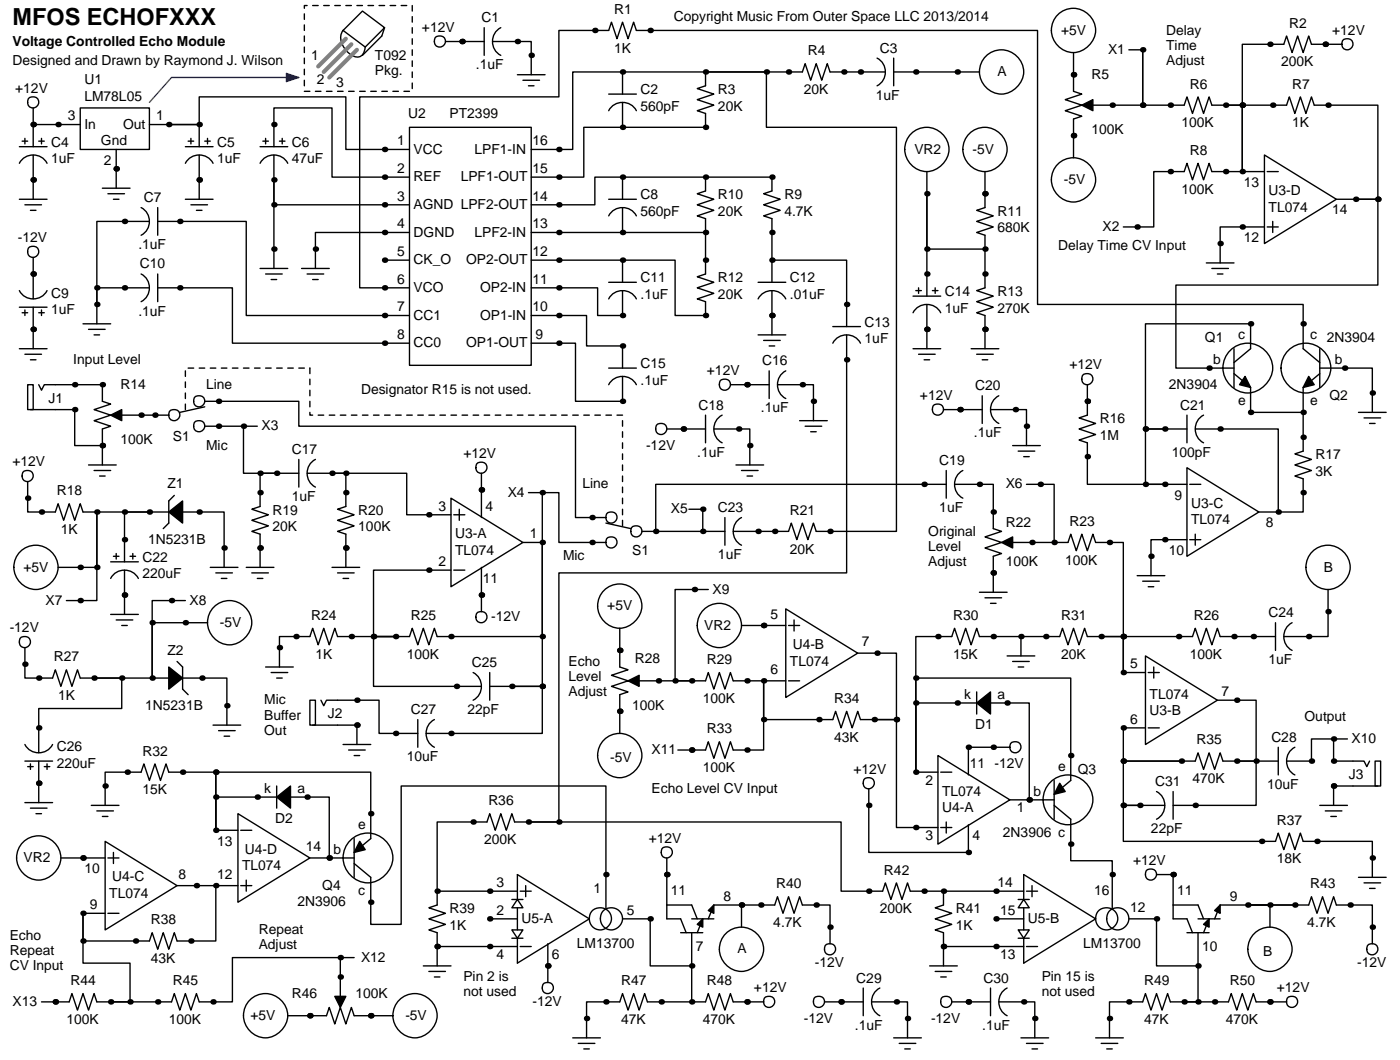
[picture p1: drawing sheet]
<svg xmlns="http://www.w3.org/2000/svg" width="257mm" height="195mm" viewBox="0 0 257 195" stroke-linecap="round" stroke-linejoin="round" font-family="sans-serif">
<g fill="none" stroke="#000" stroke-width=".25">
<path d="M6.1 19.8v7.1M14.7 19.8h12.7v7.6h-12.7zM63 5.6a3.2 3.2 0 0 0 1.1 4.2 1.64 1.64 0 0 0 2.7-.2l.3-1M66.5 2l4.1 3.1-3.5 3.5-4.1-3zM70.6 5.1l-.5 1.5-3.6 3.6M81.8 7.6h7.1M88.9 5.1v5.1M90.4 7.6h7.1v6.1M91.9 5.1a2.88 2.88 0 0 0 0 5.1M95 13.7h5.1M96 14.7h3.1M97 15.7h1"/>
<path d="M111.8 17.3h5M114.3 13.2h-9.1v14.2h-7.7M114.3 13.2h33l.5-1.5 1 3 1.1-3 1 3 1-3 .5 1.5h10.2M114.3 13.2v4.1M114.3 18.8v4.6M161 10.7a2.88 2.88 0 0 1 0 5M164.1 13.2h15.7M164.1 10.7v5M197.1 9.7v7.1l1.5 .5-3 1 3 1-3 1 3 1-1.5 .5v7.2M207.3 9.1h2.5M209.8 9.1v10.2h7.6l.5-1.5 1 3 1.1-3 1 3 1-3 .5 1.5h2.5M209.8 9.1v10.2h-9.1"/>
<path d="M225 19.3h3.1v12.2v-12.2h8.1l.5-1.5 1 3 1.1-3 1 3 1-3 .5 1.5h11.7v17.3h-4.1M246.4 8.1h-5.6l-.5-1.5-1 3.1-1-3.1-1.1 3.1-1-3.1-.5 1.5h-7.6v11.2h-3.1M3.6 30a2.88 2.88 0 0 1 5 0M3.6 36.6h5M3.6 26.9h5M4.1 25.9h1M4.6 37.6h3M4.6 25.4v1M5.6 38.6h1M6.1 28.4v8.2M6.1 22.9h8.6M7.1 25.9h1"/>
<path d="M7.6 25.4v1M18.8 34.5h5.1M19.8 35.6h3.1M20.8 36.6h1M21.3 27.4v7.1M25.9 38.1a2.88 2.88 0 0 1 0 5.1M27.4 22.9h9.2v4M29 38.1v5.1M31 22.9h5.6v-5.1h26.9v9.6h11.7M34 30a2.88 2.88 0 0 1 5.1 0M34 36.6h5.1M34 26.9h5.1"/>
<path d="M34.5 25.9h1.1M35.1 37.6h3M35.1 25.4v1M36.1 38.6h1M36.6 28.4v8.2M37.6 25.9h1M38.1 25.4v1M47.8 30a2.88 2.88 0 0 1 5 0M47.8 26.9h5M48.3 25.9h1M48.8 25.4v1M50.3 33v4.6h24.9"/>
<path d="M50.3 26.9v-7.1h10.7v12.7h14.2M50.3 28.4v20.9M51.3 25.9h1M51.8 25.4v1M75.2 23.4h22.3v43.7h-22.3zM111.8 20.3a2.88 2.88 0 0 1 5 0M111.8 39.6a2.88 2.88 0 0 1 5 0M111.8 36.6h5M114.3 23.4h-7.1v9.1h-9.7M114.3 32.5h-5.1v5.1h-11.7M114.3 23.4h15.2v-2.6l-1.5-.5 3.1-1-3.1-1 3.1-1-3.1-1 1.5-.6v-2.5h11.2v10.2h23.9v74.1h-14.7l-.5-1.5-1.1 3.1-1-3.1-1 3.1-1-3.1-.5 1.5h-10.2M114.3 32.5h27.4v2.6l-1.5 .5 3.1 1-3.1 1 3.1 1-3.1 1 1.5 .5v11.7"/>
<path d="M114.3 32.5v4.1M114.3 38.1v4.6M129.5 32.5v2.6l-1.5 .5 3.1 1-3.1 1 3.1 1-3.1 1 1.5 .5v10.2l-1.5 .5 3.1 1-3.1 1 3.1 1-3.1 1.1 1.5 .5v2.5h-5.5v-10.1h-9.7M170.2 35.6v10.1h10.6M170.2 31.5v22.9M180.8 31.5v6.6l-1.5 .5 3.1 1-3.1 1 3.1 1.1-3.1 1 1.5 .5v9.6l-1.5 .5 3.1 1.1-3.1 1 3.1 1-3.1 1 1.5 .5v6.1M232.2 28.4l13.2 8.2-13.2 8.1zM232.2 31.5h-9.7l-.5-1.5-1 3-1-3-1.1 3-1-3-.5 1.5h-5.6v10.2h-5.6M232.7 31.5h2M245.4 36.6h3.5M248.9 36.6h4.1v15.7h-37.1v15.3h10.7M3.6 53.3a2.88 2.88 0 0 0 5 0"/>
<path d="M3.6 56.4h5M4.1 57.4h1M4.6 56.9v1M6.1 47.2v7.7M6.1 56.4v7.6M7.1 57.4h1M7.6 56.9v1M15.2 59.4h5.1M17.8 55.9v3.5M25.9 50.3a2.88 2.88 0 0 1 0 5.1M27.4 52.8h-9.6v3.1M27.4 40.6h-9.6v15.3"/>
<path d="M29 40.6h16.2v17.3h30M29 52.8h13.7v10.2h32.5M29 50.3v5.1M47.8 49.3h5M48.8 50.3h3M49.8 51.3h1M55.4 49.3h5.1M56.4 50.3h3M57.4 51.3h1M70.6 47.8h4.6M75.2 42.7h-17.3v6.6M75.2 52.8h-9.2v-35h36.6v-12.2h9.2l.5-1.5 1 3 1-3 1 3 1-3 .5 1.5h73.7v50.3h48.8v8.1l3 2.5"/>
<path d="M97.5 52.8h12.2v5.1h4.6v-4.6M97.5 57.9h10.2v5.6h6.6v4.1M97.5 47.8h16.8M97.5 42.7h32M111.8 54.9a2.88 2.88 0 0 1 5 0M111.8 51.8h5M114.3 47.8v4M139.2 54.9a2.88 2.88 0 0 1 5.1 0M139.2 51.8h5.1M141.7 47.8h13.7v12.1M141.7 53.3v8.2M152.9 59.9h5.1"/>
<path d="M167.6 57.4a2.88 2.88 0 0 1 5.1 0M167.6 54.4h5.1M168.1 53.3h1.1M168.7 52.8v1M170.2 55.9v8.1M171.2 53.3h1M171.7 52.8v1M221.5 48.3h5.1M222.5 49.3h3.1M223.5 50.3h1M232.2 41.7h-8.2v6.6M232.7 41.7h2"/>
<path d="M233.7 40.6v2.1M3.6 64h5M4.6 65h3M5.1 70.6h1v4.6h-1zM5.6 75.2h8.1v6.6h5.1M5.6 66h1M7.1 70.6l.5 1 .5-1h10.7v3.1l1.5 .5-3 1 3 1-3 1 3 1-1.5 .5v6.6M16.3 60.5h3M17.3 61.5h1M22.4 76.2h8.6M37.6 73.7h17.3v4.5h50.8v16.8h5.6M37.6 78.2h9.6"/>
<path d="M37.6 74.7l-4.6 1M44.7 78.2v8.7h6.1M97.5 63h8.2v10.7h8.6v-4.6M111.8 70.6a2.88 2.88 0 0 1 5 0M111.8 67.6h5M122.4 78.7h7.1M129.5 76.2v5.1M131.1 78.7h6.6v6.6M132.6 76.2a2.88 2.88 0 0 0 0 5.1M134.1 70.6h7.1M139.2 61.5h5.1M140.2 62.5h3.1"/>
<path d="M141.2 63.5h1M141.2 68.1v5.1M142.7 70.6h6.7v6.6M144.3 68.1a2.88 2.88 0 0 0 0 5.1M146.8 77.2h5.1M147.8 78.2h3.1M148.8 79.2h1.1M152.9 63a2.88 2.88 0 0 1 5.1 0M155.4 61.5v43.7h-52.8v45.7h-5.6M167.6 64h5.1M168.7 65h3M169.7 66h1"/>
<path d="M173.2 75.2h7.1M178.3 64h5.1M179.3 65h3.1M180.3 66h1.1M180.3 72.6v5.1M181.9 75.2h6.6v6.6M183.4 72.6a2.88 2.88 0 0 0 0 5.1M199.6 70.6v5.6l-1.5 .5 3.1 1-3.1 1 3.1 1.1-3.1 1 1.5 .5v7.6h14.3M213.9 78.7h-3.6v10.2h3.6M213.9 78.7h4M217.9 76.2v5.1M219.5 78.7h15.2v15.3"/>
<path d="M221 76.2a2.88 2.88 0 0 0 0 5.1M225.6 64.6a4.6 4.6 0 0 1 7.4 .7 4.6 4.6 0 0 1-3.1 6.8 4.6 4.6 0 0 1-4.7-2.3 4.6 4.6 0 0 1 .4-5.2zM226.6 66.5l3-2.5v-4.6h-19.3v19.3h3.6M226.6 68.6l3 2.5v4.6h9.7M226.6 64v7.1M236.3 64.6a4.6 4.6 0 0 1 7.4 .7 4.6 4.6 0 0 1-3.2 6.8 4.6 4.6 0 0 1-4.7-2.3 4.6 4.6 0 0 1 .5-5.2zM242.3 68.6l-3 2.5v11.7l-1.6 .5 3.1 1-3.1 1 3.1 1.1-3.1 1 1.6 .5v6.1h-4.6M242.3 67.6h9.7v8.1M242.3 64v7.1M249.4 75.7h5.1M250.4 76.7h3.1M251.5 77.7h1"/>
<path d="M5.1 88.4v5.6h5.1l.5-1.5 1 3 1-3 1 3 1-3 .5 1.5h15.8M16.3 85.3h5M17.3 86.4h3M18.3 87.4h1M27.4 94h-4.5v9.1M32 90.9l-1 1v4.1l-1 1M33.5 94h7.6v10.1M50.8 86.9h-3v6.1l-1.6 .5 3.1 1-3.1 1 3.1 1-3.1 1 1.6 .5v6.1M50.8 86.9h4.1M54.9 84.3v5.1M56.4 86.9h4.6M57.9 84.3a2.88 2.88 0 0 0 0 5.1"/>
<path d="M61 86.9h2.5v6.1l-1.5 .5 3 1-3 1 3 1-3 1 1.5 .5v6.1M61 86.9h13.7v7.6h8.1M82.8 91.4l13.2 8.2-13.2 8.1zM83.3 94.5h2M84.3 93.5v2M88.4 86.9v8.1M96 99.6h3.6M97 90.4h2.6M99.6 99.6v26.4h-5.6M99.6 90.4h3v9.2h8.7M99.6 99.6v17.2h-19.3l-.5-1.5-1.1 3.1-1-3.1-1 3.1-1-3.1-.5 1.5h-13.2l-.5-1.5-1 3.1-1.1-3.1-1 3.1-1-3.1-.5 1.5h-5.6v5.6M99.6 90.4v9.2"/>
<path d="M111.3 96l4.5 1M117.9 97.5h15.2M126.5 93.5h2.5v4M133.1 95v5.1M135.1 85.3h5.1M136.1 95a2.88 2.88 0 0 0 0 5.1M136.1 86.4h3.1M137.2 87.4h1M173.7 88.9h-53.3v8.6M173.7 86.4v5M175.3 88.9h7.1v8.1l1.5 .5-3.1 1.1 3.1 1-3.1 1 3.1 1-1.5 .5v6.6M176.8 86.4a2.88 2.88 0 0 0 0 5"/>
<path d="M185.9 99.6h10.2l.5-1.6 1 3.1 1-3.1 1 3.1 1.1-3.1 .5 1.6h5v17.2h-4M185.9 81.8h5.1M186.9 82.8h3.1M188 83.8h1M188.5 88.9h5v10.7M213.9 88.9h4M217.9 85.9l13.2 8.1-13.2 8.1zM217.9 99.1h-6.6v6.6M218.4 88.9h2.1M218.4 99.1h2.1M219.5 98v2.1M231.1 94h3.6"/>
<path d="M4.6 118.9v5.6h5.1l.5-1.6 1 3.1 1-3.1 1 3.1 1-3.1 .5 1.6h16.3M10.7 104.1h7.1v-10.1v16.2h-5.6M20.3 106.2a2.88 2.88 0 0 1 5.1 0M20.3 112.8h5.1M20.3 103.1h5.1M20.8 102.1h1M21.3 101.6v1M21.3 113.8h3.1M22.4 114.8h1M22.9 104.6v8.2M23.9 102.1h1M24.4 101.6v1"/>
<path d="M34 110.2h-6.1v14.3v-10.2h10.2M38.6 104.1h5.1M39.6 105.2h3.1M40.6 106.2h1.1M45.2 104.1h5.1M46.2 105.2h3.1M47.2 106.2h1.1M61 104.1h5M62 105.2h3M63 106.2h1M82.8 104.6h-14.2v12.2h4h-4v9.2h19.8M83.3 104.6h2"/>
<path d="M88.4 104.1v8.2M113.8 115.3v7.1l1.5 .5-3 1.1 3 1-3 1 3 1-1.5 .5v7.1M130 108.2h-6v16.8h3M136.1 114.8h8.2M144.3 111.8l13.2 8.1-13.2 8.1zM144.8 114.8h2M145.8 113.8v2M157.5 119.9h7.1v12.2h-4.1M179.8 108.7h5.1M180.8 109.7h3.1M181.9 110.7h1M187.5 116.8v3.6"/>
<path d="M202.2 116.8h-2.6l-.5-1.5-1 3.1-1-3.1-1 3.1-1-3.1-.5 1.5h-14.8l-.5-1.5-1 3.1-1-3.1-1 3.1-1-3.1-.5 1.5h-6.7v24.9M202.2 116.8h4v6.6M208.8 105.7h5.1M209.8 106.7h3.1M210.8 107.7h1M234.2 116.8h-10.2l-.5-1.5-1 3.1-1-3.1-1 3.1-1-3.1-.6 1.5h-12.7v6.6M234.2 114.3v5.1M237.2 114.3a2.88 2.88 0 0 0 0 5.1M243.8 108.2v8.6h-8.1M4.6 136.7a2.88 2.88 0 0 0 5.1 0M4.6 139.7h5.1M7.1 139.7v7.6"/>
<path d="M17.3 124.5h5.1v5.5h-15.3v8.2M32.5 121.4l1 1v4.1l1 1M33.5 124.5h8.2v8.6M39.1 133.1h5.1M40.1 134.1h3.1M41.1 135.1h1.1M48.8 122.4h5M49.8 123.4h3M50.8 124.5h1M56.9 128.5h1v4.6h-1zM57.4 133.1h8.1v3.6M58.9 128.5l.5 1 .5-1h9.7v6.1h7.1"/>
<path d="M63 136.7h5.1M64 137.7h3.1M65 138.7h1M76.7 132.1v5.1M79.8 132.1a2.88 2.88 0 0 0 0 5.1M86.9 123.4a2.88 2.88 0 0 1 0 5.1M89.9 123.4v5.1M89.9 126h4.1M94 126h5.6v8.6h-21.4M117.3 125h12.2l.5-1.6 1.1 3.1 1-3.1 1 3.1 1-3.1 .5 1.6h9.7M144.8 125h2M160.5 132.1h-2.5l-.5-1.5-1 3-1.1-3-1 3-1-3-.5 1.5h-12.7v-7.1v12.7h-5.6l-.5-1.6-1 3.1-1-3.1-1 3.1-1.1-3.1-.5 1.6h-5"/>
<path d="M160.5 132.1h4.1v19.8h7.6M172.2 138.7l13.2 8.1-13.2 8.1zM179.3 129h-11.2v12.7M179.3 127v4.1M181.9 129h7.1v17.8M184.9 120.4h5.1M185.4 137.2h-7.6v5M185.9 121.4h3.1M186.9 122.4h1.1M206.2 123.4h4.1M210.3 120.4l13.2 8.1-13.2 8.2zM210.3 133.6h-4.1v6.1h10.7"/>
<path d="M210.8 123.4h2.1M210.8 133.6h2.1M211.8 122.4v2.1M216.9 139.7h2.6l.5-1.5 1 3 1-3 1 3 1-3 .5 1.5h10.2M216.9 139.7h-10.7v8.1h3.1M223.5 128.5h7.1v11.2M227.1 139.7h3.5v8.1h-15.2M234.7 137.2v5M237.7 137.2a2.88 2.88 0 0 0 0 5M244.9 135.6v4.1h5.5l.6 1 .5-1M244.9 135.6h-4.1v4.1h-4.6M244.9 135.6h2.5"/>
<path d="M252.5 139.7h1v4.6h-1zM4.6 147.3h5.1M5.1 140.7h1M5.6 148.3h3M5.6 140.2v1M6.6 149.4h1M8.1 140.7h1M8.6 140.2v1M11.2 157.5h8.1M16.8 147.8h5M17.8 148.8h3M18.8 149.9h1"/>
<path d="M19.3 154.4l13.2 8.2-13.2 8.1zM19.3 147.8v-6.1h6.6l.5-1.5 1 3.1 1-3.1 1.1 3.1 1-3.1 .5 1.5h8.6v10.7M19.8 157.5h2M20.8 156.5v2M39.6 152.4v-10.7h28.5v12.2l-3.1 2.6M39.6 152.4h4.1M43.7 149.4l13.2 8.1-13.2 8.1zM44.2 152.4h2M50.8 146.3h-11.2v6.1M50.8 144.3v4M53.3 146.3h7.2v11.2M56.9 157.5h8.1"/>
<path d="M64.1 154.5a4.6 4.6 0 0 1 7.4 .7 4.6 4.6 0 0 1-3.2 6.8 4.6 4.6 0 0 1-4.7-2.3 4.6 4.6 0 0 1 .5-5.2zM65 158.5l3.1 2.5v8.7h5.6v-25.4h37.6v22.3M65 153.9v7.1M97 150.9h-2.5l-.5-1.5-1 3-1.1-3-1 3-1-3-.5 1.5h-9.1v12.7M97 150.9h57.4v12.7h7.7l.5-1.5 1 3 1-3 1 3 1-3 .5 1.5h20.9M122.4 157.5v11.2h2.6l1 2.5M159.5 144.8v11.7h18.3v-5.1M168.1 141.7v-17.2h28.5v18.8l-3.1 2.5M168.1 141.7h4.1M172.7 141.7h2.1M172.7 151.9h2.1M173.7 150.9v2"/>
<path d="M185.4 146.8h8.1M192.6 143.9a4.6 4.6 0 0 1 7.4 .6 4.6 4.6 0 0 1-3.2 6.8 4.6 4.6 0 0 1-4.6-2.3 4.6 4.6 0 0 1 .4-5.1zM193.5 147.8l3.1 2.6v7.6h7.6v8.6M193.5 143.3v7.1M209.3 147.8h-3.1v6.6h28l.5-1.5 1 3.1 1-3.1 1 3.1 1.1-3.1 .5 1.5h12.7v6.6M209.3 147.8h4.6M212.3 145.3a2.88 2.88 0 0 1 0 5.1M215.4 145.3v5.1M242.3 147.8h5.1M243.3 148.8h3.1M244.3 149.9h1.1M253 144.3h-8.1v3.5"/>
<path d="M15.2 167.6v9.2h8.7v7.1h-3.6M15.2 167.6h4.1M19.8 167.6h2M32.5 162.6h11.2M39.6 162.6v10.1h-7.1l-.5-1.5-1 3-1-3-1 3-1.1-3-.5 1.5h-12.2v-5.1M44.2 162.6h2M45.2 161.5v2.1M62.5 175.8h-19.8v8.1h-6.1l-.5-1.5-1 3-1.1-3-1 3-1-3-.5 1.5h-13.7l-.5-1.5-1 3-1.1-3-1 3-1-3-.5 1.5h-5.1M62.5 175.8v7.1M62.5 175.8h2.5M77.7 177.3h5.1M78.7 178.3h3.1"/>
<path d="M79.8 179.3h1M80.3 163.6v2.5l-1.6 .5 3.1 1-3.1 1.1 3.1 1-3.1 1 1.6 .5v6.1M80.3 173.7h14.7M80.3 163.6h14.7M89.9 168.7h5.1M94 170.7h2l-1 1.5zM94 165.1h2M94 172.2h2M95 165.1l1 1.5h-2zM95 165.1v-4.6l13.2 8.2-13.2 8.1v-4.6M95 166.6v4.1M95.5 173.7h2"/>
<path d="M95.5 163.6h2M96.5 162.6v2M100.6 173.2v7.1M114.3 168.7h5.1v8.6h7.6M122.4 166.1h4.6l1 2.6M125 171.2h4M127 171.2v12.7M127 168.7h4.1M129 168.7l-1 2.5M130 168.7l1.1-2.6h11.1l.5-1.5 1.1 3 1-3 1 3 1-3 .5 1.5h5.1v7.1M136.1 166.1v4.1M170.7 177.3h5.1"/>
<path d="M171.7 178.3h3.1M172.7 179.3h1M173.2 163.6v2.5l-1.5 .5 3.1 1-3.1 1.1 3.1 1-3.1 1 1.5 .5v6.1M173.2 173.7h14.8M182.9 168.7h5.1M186.9 170.7h2.1l-1 1.5zM186.9 165.1h2.1M186.9 172.2h2.1M188 165.1l1 1.5h-2.1zM188 165.1v-4.6l13.2 8.2-13.2 8.1v-4.6M188 166.6v4.1M188.5 173.7h2"/>
<path d="M188.5 163.6h2M189.5 162.6v2M207.3 168.7h5v8.6h7.7M212.3 160.5h3.1v8.2h2.5l1 2.5M215.4 166.1h4.6l1 2.6M217.9 171.2h4.1M220 177.3v6.6h-2.6M220 168.7h4M220 171.2v6.1M222 168.7l-1 2.5M223 168.7l1-2.6h16.3l.5-1.5 1 3 1-3 1 3 1.1-3 .5 1.5h6.6v7.1M233.2 166.1v4.1"/>
<path d="M249.4 161h5.1M250.4 162.1h3.1M251.5 163.1h1M52.8 186.4h7.1l.6-1.5 1 3.1 1-3.1 1 3.1 1-3.1 .5 1.5h7.1M105.2 190.5h5M106.2 191.5h3M107.2 192.5h1M140.2 183.9h-5.6l-.5-1.5-1 3-1-3-1 3-1.1-3-.5 1.5h-10.6l-.5-1.5-1.1 3-1-3-1 3-1-3-.5 1.5h-6.1v6.6M151.4 183.9h7.1M158.5 181.4v5M160 183.9h6.6v6.6M161.5 181.4a2.88 2.88 0 0 0 0 5"/>
<path d="M164.1 190.5h5.1M165.1 191.5h3M166.1 192.5h1M174.8 183.9h7.1M181.9 181.4v5M183.4 183.9h6.6v6.6M184.9 181.4a2.88 2.88 0 0 0 0 5M187.5 190.5h5M188.5 191.5h3M189.5 192.5h1M201.2 190.5h5M202.2 191.5h3"/>
<path d="M203.2 192.5h1M236.2 183.9h-5.6l-.5-1.5-1 3-1-3-1 3-1-3-.5 1.5h-10.7l-.5-1.5-1 3-1.1-3-1 3-1-3-.5 1.5h-6.1v6.6"/>
<circle cx="6.1" cy="18.8" r="1.02"/>
<circle cx="80.8" cy="7.6" r="1.02"/>
<circle cx="183.9" cy="13.2" r="4"/>
<circle cx="197.1" cy="5.6" r="4"/>
<circle cx="247.4" cy="8.1" r="1.02"/>
<circle cx="170.1" cy="27.4" r="4"/>
<circle cx="180.8" cy="27.4" r="4"/>
<circle cx="197.1" cy="33" r="4"/>
<circle cx="6.1" cy="46.2" r="1.02"/>
<circle cx="32" cy="76.2" r="1.02"/>
<circle cx="36.6" cy="73.6" r="1.02"/>
<circle cx="36.6" cy="78.2" r="1.02"/>
<circle cx="121.4" cy="78.7" r="1.02"/>
<circle cx="133.1" cy="70.6" r="1.02"/>
<circle cx="172.2" cy="75.2" r="1.02"/>
<circle cx="199.7" cy="69.6" r="1.02"/>
<circle cx="5.1" cy="87.3" r="1.02"/>
<circle cx="88.4" cy="85.8" r="1.02"/>
<circle cx="112.3" cy="99.5" r="1.02"/>
<circle cx="112.3" cy="95" r="1.02"/>
<circle cx="116.8" cy="97.5" r="1.02"/>
<circle cx="4.6" cy="117.8" r="1.02"/>
<circle cx="6.6" cy="104.1" r="4"/>
<circle cx="42.1" cy="114.3" r="4"/>
<circle cx="88.4" cy="113.3" r="1.02"/>
<circle cx="113.8" cy="111.2" r="4"/>
<circle cx="132" cy="114.8" r="4"/>
<circle cx="243.8" cy="104.1" r="4"/>
<circle cx="113.8" cy="138.7" r="4"/>
<circle cx="186.4" cy="137.1" r="1.02"/>
<circle cx="7.1" cy="157.5" r="4"/>
<circle cx="122.4" cy="156.4" r="1.02"/>
<circle cx="159.5" cy="143.7" r="1.02"/>
<circle cx="110.2" cy="168.6" r="2.02"/>
<circle cx="112.3" cy="168.6" r="2.02"/>
<circle cx="136.1" cy="174.2" r="4"/>
<circle cx="152.4" cy="174.2" r="1.02"/>
<circle cx="203.2" cy="168.6" r="2.02"/>
<circle cx="205.2" cy="168.6" r="2.02"/>
<circle cx="211.3" cy="160.5" r="1.02"/>
<circle cx="233.1" cy="174.2" r="4"/>
<circle cx="252" cy="174.2" r="1.02"/>
<circle cx="48.7" cy="186.4" r="4"/>
<circle cx="76.2" cy="186.4" r="4"/>
<circle cx="100.6" cy="181.3" r="1.02"/>
<circle cx="141.2" cy="183.9" r="1.02"/>
<circle cx="150.4" cy="183.9" r="1.02"/>
<circle cx="173.7" cy="183.9" r="1.02"/>
<circle cx="237.2" cy="183.9" r="1.02"/>
</g>
<g fill="#000">
<circle cx="84.8" cy="7.6" r=".51"/>
<circle cx="95" cy="7.6" r=".51"/>
<circle cx="97.5" cy="10.2" r=".51"/>
<circle cx="109.2" cy="5.6" r=".51"/>
<circle cx="114.3" cy="13.2" r=".51"/>
<circle cx="119.4" cy="5.6" r=".51"/>
<circle cx="129.5" cy="13.2" r=".51"/>
<circle cx="140.7" cy="13.2" r=".51"/>
<circle cx="144.8" cy="13.2" r=".51"/>
<circle cx="154.9" cy="13.2" r=".51"/>
<circle cx="158" cy="13.2" r=".51"/>
<circle cx="168.1" cy="13.2" r=".51"/>
<circle cx="175.8" cy="13.2" r=".51"/>
<circle cx="197.1" cy="13.7" r=".51"/>
<circle cx="204.2" cy="19.3" r=".51"/>
<circle cx="209.8" cy="9.1" r=".51"/>
<circle cx="209.8" cy="19.3" r=".51"/>
<circle cx="214.9" cy="19.3" r=".51"/>
<circle cx="225" cy="19.3" r=".51"/>
<circle cx="228.1" cy="19.3" r=".51"/>
<circle cx="233.2" cy="8.1" r=".51"/>
<circle cx="233.7" cy="19.3" r=".51"/>
<circle cx="243.3" cy="8.1" r=".51"/>
<circle cx="243.8" cy="19.3" r=".51"/>
<circle cx="6.1" cy="22.9" r=".51"/>
<circle cx="6.1" cy="33" r=".51"/>
<circle cx="10.7" cy="22.9" r=".51"/>
<circle cx="21.3" cy="31" r=".51"/>
<circle cx="31" cy="22.9" r=".51"/>
<circle cx="36.6" cy="22.9" r=".51"/>
<circle cx="36.6" cy="33" r=".51"/>
<circle cx="50.3" cy="37.6" r=".51"/>
<circle cx="50.3" cy="33" r=".51"/>
<circle cx="50.3" cy="22.9" r=".51"/>
<circle cx="70.6" cy="27.4" r=".51"/>
<circle cx="70.6" cy="32.5" r=".51"/>
<circle cx="70.6" cy="37.6" r=".51"/>
<circle cx="102.6" cy="27.4" r=".51"/>
<circle cx="102.6" cy="32.5" r=".51"/>
<circle cx="102.6" cy="37.6" r=".51"/>
<circle cx="114.3" cy="23.4" r=".51"/>
<circle cx="114.3" cy="32.5" r=".51"/>
<circle cx="129.5" cy="23.4" r=".51"/>
<circle cx="129.5" cy="32.5" r=".51"/>
<circle cx="141.7" cy="32.5" r=".51"/>
<circle cx="170.2" cy="35.6" r=".51"/>
<circle cx="180.8" cy="35.6" r=".51"/>
<circle cx="197.1" cy="24.9" r=".51"/>
<circle cx="214.9" cy="31.5" r=".51"/>
<circle cx="225" cy="31.5" r=".51"/>
<circle cx="228.1" cy="31.5" r=".51"/>
<circle cx="248.9" cy="36.6" r=".51"/>
<circle cx="253" cy="36.6" r=".51"/>
<circle cx="6.1" cy="50.3" r=".51"/>
<circle cx="17.8" cy="52.8" r=".51"/>
<circle cx="17.8" cy="55.9" r=".51"/>
<circle cx="22.9" cy="40.6" r=".51"/>
<circle cx="22.9" cy="52.8" r=".51"/>
<circle cx="33" cy="40.6" r=".51"/>
<circle cx="33" cy="52.8" r=".51"/>
<circle cx="50.3" cy="45.7" r=".51"/>
<circle cx="57.9" cy="45.7" r=".51"/>
<circle cx="70.6" cy="57.9" r=".51"/>
<circle cx="70.6" cy="42.7" r=".51"/>
<circle cx="70.6" cy="47.8" r=".51"/>
<circle cx="70.6" cy="52.8" r=".51"/>
<circle cx="102.6" cy="42.7" r=".51"/>
<circle cx="102.6" cy="47.8" r=".51"/>
<circle cx="102.6" cy="57.9" r=".51"/>
<circle cx="102.6" cy="52.8" r=".51"/>
<circle cx="114.3" cy="47.8" r=".51"/>
<circle cx="114.3" cy="42.7" r=".51"/>
<circle cx="114.3" cy="57.9" r=".51"/>
<circle cx="129.5" cy="42.7" r=".51"/>
<circle cx="129.5" cy="57.9" r=".51"/>
<circle cx="129.5" cy="47.8" r=".51"/>
<circle cx="141.7" cy="42.7" r=".51"/>
<circle cx="141.7" cy="57.9" r=".51"/>
<circle cx="141.7" cy="47.8" r=".51"/>
<circle cx="155.4" cy="55.9" r=".51"/>
<circle cx="170.2" cy="50.3" r=".51"/>
<circle cx="170.2" cy="45.7" r=".51"/>
<circle cx="180.8" cy="45.7" r=".51"/>
<circle cx="180.8" cy="50.3" r=".51"/>
<circle cx="208.8" cy="41.7" r=".51"/>
<circle cx="224" cy="44.7" r=".51"/>
<circle cx="228.1" cy="41.7" r=".51"/>
<circle cx="229.6" cy="59.4" r=".51"/>
<circle cx="239.3" cy="59.4" r=".51"/>
<circle cx="6.1" cy="60.5" r=".51"/>
<circle cx="13.7" cy="75.2" r=".51"/>
<circle cx="13.7" cy="70.6" r=".51"/>
<circle cx="18.8" cy="70.6" r=".51"/>
<circle cx="25.9" cy="76.2" r=".51"/>
<circle cx="28.4" cy="76.2" r=".51"/>
<circle cx="40.1" cy="78.2" r=".51"/>
<circle cx="40.1" cy="73.7" r=".51"/>
<circle cx="44.7" cy="78.2" r=".51"/>
<circle cx="70.6" cy="63" r=".51"/>
<circle cx="102.6" cy="63" r=".51"/>
<circle cx="114.3" cy="73.7" r=".51"/>
<circle cx="114.3" cy="63.5" r=".51"/>
<circle cx="125.5" cy="78.7" r=".51"/>
<circle cx="135.6" cy="78.7" r=".51"/>
<circle cx="137.2" cy="70.6" r=".51"/>
<circle cx="147.3" cy="70.6" r=".51"/>
<circle cx="149.4" cy="73.7" r=".51"/>
<circle cx="155.4" cy="66" r=".51"/>
<circle cx="170.2" cy="60.5" r=".51"/>
<circle cx="176.3" cy="75.2" r=".51"/>
<circle cx="180.8" cy="60.5" r=".51"/>
<circle cx="186.4" cy="75.2" r=".51"/>
<circle cx="188.5" cy="78.2" r=".51"/>
<circle cx="199.6" cy="73.7" r=".51"/>
<circle cx="210.3" cy="78.7" r=".51"/>
<circle cx="213.9" cy="78.7" r=".51"/>
<circle cx="222" cy="67.6" r=".51"/>
<circle cx="224" cy="78.7" r=".51"/>
<circle cx="229.6" cy="75.7" r=".51"/>
<circle cx="239.3" cy="75.7" r=".51"/>
<circle cx="246.9" cy="67.6" r=".51"/>
<circle cx="252" cy="72.1" r=".51"/>
<circle cx="5.1" cy="91.4" r=".51"/>
<circle cx="7.6" cy="94" r=".51"/>
<circle cx="17.8" cy="94" r=".51"/>
<circle cx="18.8" cy="81.8" r=".51"/>
<circle cx="22.9" cy="99.1" r=".51"/>
<circle cx="22.9" cy="94" r=".51"/>
<circle cx="27.4" cy="94" r=".51"/>
<circle cx="36.6" cy="94" r=".51"/>
<circle cx="47.8" cy="90.4" r=".51"/>
<circle cx="47.8" cy="86.9" r=".51"/>
<circle cx="50.8" cy="86.9" r=".51"/>
<circle cx="61" cy="86.9" r=".51"/>
<circle cx="63.5" cy="86.9" r=".51"/>
<circle cx="63.5" cy="90.4" r=".51"/>
<circle cx="78.7" cy="94.5" r=".51"/>
<circle cx="88.4" cy="89.9" r=".51"/>
<circle cx="99.6" cy="99.6" r=".51"/>
<circle cx="99.6" cy="90.4" r=".51"/>
<circle cx="108.7" cy="95" r=".51"/>
<circle cx="108.7" cy="99.6" r=".51"/>
<circle cx="120.4" cy="97.5" r=".51"/>
<circle cx="129" cy="93.5" r=".51"/>
<circle cx="129" cy="97.5" r=".51"/>
<circle cx="137.7" cy="81.8" r=".51"/>
<circle cx="139.2" cy="97.5" r=".51"/>
<circle cx="142.2" cy="97.5" r=".51"/>
<circle cx="152.4" cy="97.5" r=".51"/>
<circle cx="169.7" cy="88.9" r=".51"/>
<circle cx="179.8" cy="88.9" r=".51"/>
<circle cx="182.4" cy="94" r=".51"/>
<circle cx="189.5" cy="99.6" r=".51"/>
<circle cx="191" cy="88.9" r=".51"/>
<circle cx="193.5" cy="99.6" r=".51"/>
<circle cx="199.6" cy="83.8" r=".51"/>
<circle cx="203.7" cy="99.6" r=".51"/>
<circle cx="210.3" cy="88.9" r=".51"/>
<circle cx="213.9" cy="99.1" r=".51"/>
<circle cx="213.9" cy="88.9" r=".51"/>
<circle cx="234.7" cy="94" r=".51"/>
<circle cx="239.3" cy="80.3" r=".51"/>
<circle cx="239.3" cy="90.4" r=".51"/>
<circle cx="14.7" cy="104.1" r=".51"/>
<circle cx="14.7" cy="110.2" r=".51"/>
<circle cx="17.8" cy="104.1" r=".51"/>
<circle cx="22.9" cy="109.2" r=".51"/>
<circle cx="27.9" cy="114.3" r=".51"/>
<circle cx="31.5" cy="110.2" r=".51"/>
<circle cx="34" cy="114.3" r=".51"/>
<circle cx="41.1" cy="100.6" r=".51"/>
<circle cx="47.8" cy="100.6" r=".51"/>
<circle cx="51.3" cy="118.9" r=".51"/>
<circle cx="54.4" cy="116.8" r=".51"/>
<circle cx="63.5" cy="100.6" r=".51"/>
<circle cx="64.5" cy="116.8" r=".51"/>
<circle cx="68.6" cy="116.8" r=".51"/>
<circle cx="72.6" cy="116.8" r=".51"/>
<circle cx="78.7" cy="104.6" r=".51"/>
<circle cx="82.8" cy="116.8" r=".51"/>
<circle cx="88.4" cy="109.2" r=".51"/>
<circle cx="99.6" cy="116.8" r=".51"/>
<circle cx="113.8" cy="119.4" r=".51"/>
<circle cx="127.5" cy="108.2" r=".51"/>
<circle cx="140.2" cy="114.8" r=".51"/>
<circle cx="161" cy="119.9" r=".51"/>
<circle cx="172.2" cy="116.8" r=".51"/>
<circle cx="182.4" cy="105.2" r=".51"/>
<circle cx="182.4" cy="116.8" r=".51"/>
<circle cx="187.5" cy="116.8" r=".51"/>
<circle cx="192" cy="116.8" r=".51"/>
<circle cx="202.2" cy="116.8" r=".51"/>
<circle cx="206.2" cy="116.8" r=".51"/>
<circle cx="211.3" cy="102.1" r=".51"/>
<circle cx="216.4" cy="116.8" r=".51"/>
<circle cx="226.6" cy="116.8" r=".51"/>
<circle cx="230.1" cy="116.8" r=".51"/>
<circle cx="240.3" cy="116.8" r=".51"/>
<circle cx="243.8" cy="112.3" r=".51"/>
<circle cx="4.6" cy="121.9" r=".51"/>
<circle cx="7.1" cy="124.5" r=".51"/>
<circle cx="7.1" cy="133.6" r=".51"/>
<circle cx="17.3" cy="124.5" r=".51"/>
<circle cx="22.4" cy="124.5" r=".51"/>
<circle cx="27.9" cy="124.5" r=".51"/>
<circle cx="37.1" cy="124.5" r=".51"/>
<circle cx="41.7" cy="129.5" r=".51"/>
<circle cx="65.5" cy="133.1" r=".51"/>
<circle cx="65.5" cy="128.5" r=".51"/>
<circle cx="72.6" cy="134.6" r=".51"/>
<circle cx="82.8" cy="134.6" r=".51"/>
<circle cx="83.8" cy="126" r=".51"/>
<circle cx="94" cy="126" r=".51"/>
<circle cx="99.6" cy="126" r=".51"/>
<circle cx="113.8" cy="130.6" r=".51"/>
<circle cx="120.9" cy="125" r=".51"/>
<circle cx="124" cy="125" r=".51"/>
<circle cx="127" cy="125" r=".51"/>
<circle cx="127" cy="137.7" r=".51"/>
<circle cx="137.2" cy="137.7" r=".51"/>
<circle cx="137.2" cy="125" r=".51"/>
<circle cx="140.2" cy="125" r=".51"/>
<circle cx="140.2" cy="132.1" r=".51"/>
<circle cx="150.4" cy="132.1" r=".51"/>
<circle cx="160.5" cy="132.1" r=".51"/>
<circle cx="164.6" cy="132.1" r=".51"/>
<circle cx="168.1" cy="129" r=".51"/>
<circle cx="168.1" cy="124.5" r=".51"/>
<circle cx="175.8" cy="129" r=".51"/>
<circle cx="177.8" cy="137.2" r=".51"/>
<circle cx="182.4" cy="137.2" r=".51"/>
<circle cx="184.9" cy="129" r=".51"/>
<circle cx="196.6" cy="138.7" r=".51"/>
<circle cx="206.2" cy="123.4" r=".51"/>
<circle cx="206.2" cy="133.6" r=".51"/>
<circle cx="206.2" cy="139.7" r=".51"/>
<circle cx="216.9" cy="139.7" r=".51"/>
<circle cx="227.1" cy="139.7" r=".51"/>
<circle cx="227.1" cy="128.5" r=".51"/>
<circle cx="230.6" cy="139.7" r=".51"/>
<circle cx="240.8" cy="139.7" r=".51"/>
<circle cx="244.9" cy="139.7" r=".51"/>
<circle cx="244.9" cy="135.6" r=".51"/>
<circle cx="7.1" cy="143.8" r=".51"/>
<circle cx="15.2" cy="157.5" r=".51"/>
<circle cx="19.3" cy="144.3" r=".51"/>
<circle cx="23.4" cy="141.7" r=".51"/>
<circle cx="33.5" cy="141.7" r=".51"/>
<circle cx="39.6" cy="141.7" r=".51"/>
<circle cx="39.6" cy="146.3" r=".51"/>
<circle cx="39.6" cy="152.4" r=".51"/>
<circle cx="47.2" cy="146.3" r=".51"/>
<circle cx="56.4" cy="146.3" r=".51"/>
<circle cx="60.5" cy="157.5" r=".51"/>
<circle cx="68.1" cy="149.4" r=".51"/>
<circle cx="86.9" cy="150.9" r=".51"/>
<circle cx="97" cy="150.9" r=".51"/>
<circle cx="102.6" cy="150.9" r=".51"/>
<circle cx="159.5" cy="147.8" r=".51"/>
<circle cx="168.1" cy="141.7" r=".51"/>
<circle cx="168.1" cy="151.9" r=".51"/>
<circle cx="177.8" cy="156.5" r=".51"/>
<circle cx="189" cy="146.8" r=".51"/>
<circle cx="196.6" cy="154.9" r=".51"/>
<circle cx="206.2" cy="147.8" r=".51"/>
<circle cx="209.3" cy="147.8" r=".51"/>
<circle cx="219.5" cy="147.8" r=".51"/>
<circle cx="231.6" cy="154.4" r=".51"/>
<circle cx="241.8" cy="154.4" r=".51"/>
<circle cx="244.9" cy="144.3" r=".51"/>
<circle cx="252" cy="157.5" r=".51"/>
<circle cx="15.2" cy="172.7" r=".51"/>
<circle cx="15.2" cy="167.6" r=".51"/>
<circle cx="24.9" cy="172.7" r=".51"/>
<circle cx="35.1" cy="172.7" r=".51"/>
<circle cx="36.1" cy="162.6" r=".51"/>
<circle cx="39.6" cy="162.6" r=".51"/>
<circle cx="62.5" cy="175.8" r=".51"/>
<circle cx="62.5" cy="179.3" r=".51"/>
<circle cx="68.1" cy="165.6" r=".51"/>
<circle cx="80.3" cy="173.7" r=".51"/>
<circle cx="80.3" cy="163.6" r=".51"/>
<circle cx="89.9" cy="168.7" r=".51"/>
<circle cx="89.9" cy="163.6" r=".51"/>
<circle cx="89.9" cy="173.7" r=".51"/>
<circle cx="100.6" cy="177.3" r=".51"/>
<circle cx="111.3" cy="160.5" r=".51"/>
<circle cx="119.4" cy="168.7" r=".51"/>
<circle cx="122.4" cy="160.5" r=".51"/>
<circle cx="127" cy="177.3" r=".51"/>
<circle cx="136.1" cy="166.1" r=".51"/>
<circle cx="139.7" cy="166.1" r=".51"/>
<circle cx="149.9" cy="166.1" r=".51"/>
<circle cx="152.4" cy="170.2" r=".51"/>
<circle cx="159.5" cy="163.6" r=".51"/>
<circle cx="169.7" cy="163.6" r=".51"/>
<circle cx="173.2" cy="173.7" r=".51"/>
<circle cx="173.2" cy="163.6" r=".51"/>
<circle cx="182.9" cy="163.6" r=".51"/>
<circle cx="182.9" cy="168.7" r=".51"/>
<circle cx="182.9" cy="173.7" r=".51"/>
<circle cx="204.2" cy="160.5" r=".51"/>
<circle cx="212.3" cy="168.7" r=".51"/>
<circle cx="215.4" cy="160.5" r=".51"/>
<circle cx="220" cy="177.3" r=".51"/>
<circle cx="229.1" cy="166.1" r=".51"/>
<circle cx="233.2" cy="166.1" r=".51"/>
<circle cx="237.7" cy="166.1" r=".51"/>
<circle cx="247.9" cy="166.1" r=".51"/>
<circle cx="252" cy="170.2" r=".51"/>
<circle cx="10.2" cy="183.9" r=".51"/>
<circle cx="20.3" cy="183.9" r=".51"/>
<circle cx="23.9" cy="183.9" r=".51"/>
<circle cx="29" cy="183.9" r=".51"/>
<circle cx="39.1" cy="183.9" r=".51"/>
<circle cx="56.9" cy="186.4" r=".51"/>
<circle cx="68.1" cy="186.4" r=".51"/>
<circle cx="107.7" cy="186.9" r=".51"/>
<circle cx="111.3" cy="183.9" r=".51"/>
<circle cx="121.4" cy="183.9" r=".51"/>
<circle cx="127" cy="183.9" r=".51"/>
<circle cx="137.2" cy="183.9" r=".51"/>
<circle cx="154.4" cy="183.9" r=".51"/>
<circle cx="164.6" cy="183.9" r=".51"/>
<circle cx="166.6" cy="186.9" r=".51"/>
<circle cx="177.8" cy="183.9" r=".51"/>
<circle cx="188" cy="183.9" r=".51"/>
<circle cx="190" cy="186.9" r=".51"/>
<circle cx="203.7" cy="186.9" r=".51"/>
<circle cx="207.3" cy="183.9" r=".51"/>
<circle cx="217.4" cy="183.9" r=".51"/>
<circle cx="220" cy="183.9" r=".51"/>
<circle cx="223" cy="183.9" r=".51"/>
<circle cx="233.2" cy="183.9" r=".51"/>
</g>
<g fill="#000" stroke="#000" stroke-width=".25">
<path d="M198.6 19.3l2.1-1v2zM20.3 76.2l2.1-1v2zM228.6 69.1l1 2-2-.5zM240.3 69.1l1 1.5-2 .5zM31 94l2.5-2.1v4.1zM183.9 99.6l2-1v2zM31 122.4l2.5 2.1-2.5 2zM115.3 125l2-1v2zM179.3 129l2.6-2v4.1zM50.8 146.3l2.5-2v4zM66 154.4l1.1 1.6-2.1 .5zM194.6 143.8l1 1.5-2.1 .5z"/>
<path d="M128 169.7l1-1v1.5zM131.1 166.1v1.5l-1.1-.5zM222 168.7v1.5l-1-.5zM224 166.1v1.5l-1-.5zM61.5 182.9h2l-1 2z"/>
</g>
<path d="M55.9 1h19.8v15.8h-19.8zM34 75.2v-7.6h22.9M114.3 96.5v-20.3h-57.4v-8.6" fill="none" stroke="#000" stroke-width=".25" stroke-dasharray="1"/>
<path d="M54.9 14.2h-23.4l-4.1 4.6" fill="none" stroke="#00f" stroke-width=".25"/>
<path d="M52.6 13.5l2.3 .7-2.3 .8z" fill="#00f" stroke="#00f" stroke-width=".25"/>
<path d="M63.5 7.1l-5.1 5.1M64.5 8.1l-5.1 5.1M65.5 9.1l-5 5.1" fill="none" stroke="#808080" stroke-width=".76"/>
<text font-size="4.3" x="2.3" y="4.6">MFOS ECHOFXXX</text>
<g font-size="2.5">
<text x="77.5" y="5.8">+12V</text>
<text x="88.4" y="4.1">C1</text>
<text x="112.8" y="2.5">R1</text>
<text x="123.7" y="3.8">Copyright Music From Outer Space LLC 2013/2014</text>
<text x="236.7" y="5.1">R2</text>
<text x="2.3" y="8.4">Voltage Controlled Echo Module</text>
<text x="2.3" y="11.9">Designed and Drawn by Raymond J. Wilson</text>
<text x="57.1" y="10.9">1</text>
<text x="68.8" y="10.9">T092</text>
<text x="112.8" y="9.7">1K</text>
<text x="148.3" y="10.2">R4</text>
<text x="161.5" y="9.7">C3</text>
<text x="194.8" y="6.3">+5V</text>
<text x="203.5" y="9.9">X1</text>
<text x="214.1" y="6.3">Delay</text>
<text x="214.1" y="9.1">Time</text>
<text x="214.1" y="11.9">Adjust</text>
<text x="244.6" y="6.3">+12V</text>
<text x="2.8" y="17">+12V</text>
<text x="15.5" y="15.5">U1</text>
<text x="58.2" y="15.5">2</text>
<text x="61.7" y="16">3</text>
<text x="68.8" y="13.7">Pkg.</text>
<text x="87.4" y="12.7">.1uF</text>
<text x="117.6" y="17.3">C2</text>
<text x="131.8" y="17.3">R3</text>
<text x="147.6" y="17.3">20K</text>
<text x="183.1" y="14">A</text>
<text x="200.4" y="14.5">R5</text>
<text x="218.4" y="16.3">R6</text>
<text x="235.2" y="12.2">200K</text>
<text x="237.2" y="16.3">R7</text>
<text x="12.4" y="22.1">3</text>
<text x="15.5" y="23.6">In</text>
<text x="15.5" y="18.5">LM78L05</text>
<text x="22.6" y="23.6">Out</text>
<text x="28.7" y="22.1">1</text>
<text x="74.9" y="21.6">U2</text>
<text x="82.6" y="21.6">PT2399</text>
<text x="117.6" y="20.3">560pF</text>
<text x="131.8" y="20.3">20K</text>
<text x="160.8" y="18.3">1uF</text>
<text x="216.9" y="23.4">100K</text>
<text x="237.2" y="23.4">1K</text>
<text x="9.4" y="26.9">C4</text>
<text x="9.4" y="30">1uF</text>
<text x="18.5" y="26.7">Gnd</text>
<text x="39.9" y="26.9">C5</text>
<text x="39.9" y="30">1uF</text>
<text x="53.6" y="26.9">C6</text>
<text x="53.6" y="30">47uF</text>
<text x="72.9" y="26.7">1</text>
<text x="75.9" y="28.2">VCC</text>
<text x="87.1" y="28.2">LPF1-IN</text>
<text x="97.8" y="26.7">16</text>
<text x="167.9" y="28.2">VR2</text>
<text x="178.6" y="28.2">-5V</text>
<text x="200.4" y="24.6">100K</text>
<text x="218.4" y="28.4">R8</text>
<text x="19.1" y="30.2">2</text>
<text x="72.9" y="31.7">2</text>
<text x="75.9" y="33.3">REF</text>
<text x="84.6" y="33.3">LPF1-OUT</text>
<text x="97.8" y="31.7">15</text>
<text x="195.3" y="33.8">-5V</text>
<text x="216.9" y="35.6">100K</text>
<text x="228.3" y="34.3">13</text>
<text x="232.9" y="35.8">U3-D</text>
<text x="26.4" y="37.1">C7</text>
<text x="72.9" y="36.8">3</text>
<text x="72.9" y="41.9">4</text>
<text x="75.9" y="38.4">AGND LPF2-OUT</text>
<text x="97.8" y="36.8">14</text>
<text x="97.8" y="41.9">13</text>
<text x="117.6" y="36.6">C8</text>
<text x="117.6" y="39.6">560pF</text>
<text x="131.8" y="36.6">R10</text>
<text x="131.8" y="39.6">20K</text>
<text x="144" y="36.6">R9</text>
<text x="144" y="39.6">4.7K</text>
<text x="183.1" y="39.6">R11</text>
<text x="232.9" y="38.9">TL074</text>
<text x="244.6" y="39.4">14</text>
<text x="3.3" y="44.5">-12V</text>
<text x="25.4" y="45.7">.1uF</text>
<text x="72.9" y="47">5</text>
<text x="75.9" y="43.4">DGND</text>
<text x="87.1" y="43.4">LPF2-IN</text>
<text x="97.8" y="47">12</text>
<text x="183.1" y="42.7">680K</text>
<text x="194.3" y="46">Delay Time CV Input</text>
<text x="202.4" y="42.4">X2</text>
<text x="228.3" y="44.5">12</text>
<text x="25.7" y="49.3">C10</text>
<text x="72.9" y="52.1">6</text>
<text x="75.9" y="48.5">CK_O</text>
<text x="75.9" y="53.6">VCO</text>
<text x="85.6" y="48.5">OP2-OUT</text>
<text x="88.1" y="53.6">OP2-IN</text>
<text x="97.8" y="52.1">11</text>
<text x="117.6" y="51.8">C11</text>
<text x="131.8" y="51.8">R12</text>
<text x="145" y="51.8">C12</text>
<text x="9.4" y="54.6">C9</text>
<text x="9.4" y="57.7">1uF</text>
<text x="25.4" y="57.9">.1uF</text>
<text x="72.9" y="57.1">7</text>
<text x="75.9" y="58.7">CC1</text>
<text x="88.1" y="58.7">OP1-IN</text>
<text x="97.8" y="57.1">10</text>
<text x="117.6" y="54.9">.1uF</text>
<text x="131.8" y="54.9">20K</text>
<text x="145" y="54.9">.01uF</text>
<text x="158.8" y="59.9">C13</text>
<text x="173.5" y="54.4">C14</text>
<text x="173.5" y="57.4">1uF</text>
<text x="183.1" y="54.4">R13</text>
<text x="183.1" y="57.4">270K</text>
<text x="72.9" y="62.2">8</text>
<text x="75.9" y="63.8">CC0</text>
<text x="85.6" y="63.8">OP1-OUT</text>
<text x="98.3" y="62.2">9</text>
<text x="158.8" y="63">1uF</text>
<text x="221.2" y="62.7">Q1</text>
<text x="227.3" y="62.2">c</text>
<text x="240.5" y="62.2">c</text>
<text x="243.6" y="62.7">2N3904</text>
<text x="13.5" y="66.8">Input Level</text>
<text x="22.1" y="71.4">R14</text>
<text x="37.8" y="71.4">Line</text>
<text x="117.6" y="67.6">C15</text>
<text x="117.6" y="70.6">.1uF</text>
<text x="129.8" y="68.8">+12V</text>
<text x="140" y="67.1">C16</text>
<text x="179.1" y="71.6">C20</text>
<text x="196.3" y="67.8">+12V</text>
<text x="214.6" y="71.4">2N3904</text>
<text x="222.8" y="66.8">b</text>
<text x="245.1" y="66.8">b</text>
<text x="8.9" y="73.9">J1</text>
<text x="66.3" y="72.4">Designator R15 is not used.</text>
<text x="128.3" y="75.2">C18</text>
<text x="139.7" y="75.7">.1uF</text>
<text x="168.9" y="73.4">+12V</text>
<text x="201.9" y="77.7">R16</text>
<text x="216.7" y="75.2">C21</text>
<text x="227.3" y="74.4">e</text>
<text x="240.5" y="74.4">e</text>
<text x="244.1" y="73.4">Q2</text>
<text x="22.1" y="81.5">100K</text>
<text x="31.7" y="81">S1</text>
<text x="37.8" y="82.6">Mic</text>
<text x="48" y="79">X3</text>
<text x="53.6" y="83.3">C17</text>
<text x="118.6" y="82.6">-12V</text>
<text x="128" y="83.8">.1uF</text>
<text x="178.8" y="80.3">.1uF</text>
<text x="201.9" y="80.8">1M</text>
<text x="215.1" y="83.8">100pF</text>
<text x="2.3" y="85.6">+12V</text>
<text x="30.7" y="89.7">Z1</text>
<text x="85.1" y="84.1">+12V</text>
<text x="106.9" y="89.7">Line</text>
<text x="172.5" y="85.3">C19</text>
<text x="184.7" y="89.7">X6</text>
<text x="241.6" y="84.3">R17</text>
<text x="241.6" y="87.4">3K</text>
<text x="10.4" y="90.9">R18</text>
<text x="50" y="94.5">R19</text>
<text x="53.6" y="91.9">1uF</text>
<text x="65.8" y="94.5">R20</text>
<text x="80.5" y="93.7">3</text>
<text x="89.2" y="93.7">4</text>
<text x="93.2" y="91.2">X4</text>
<text x="123.2" y="94.2">X5</text>
<text x="131.8" y="94">C23</text>
<text x="145" y="94.5">R21</text>
<text x="172.5" y="94">1uF</text>
<text x="215.6" y="91.7">9</text>
<text x="218.7" y="93.2">U3-C</text>
<text x="11.2" y="98">1K</text>
<text x="27.2" y="99.8">1N5231B</text>
<text x="50" y="97.5">20K</text>
<text x="65.8" y="97.5">100K</text>
<text x="83.6" y="98.8">U3-A</text>
<text x="83.6" y="101.9">TL074</text>
<text x="97.3" y="98.8">1</text>
<text x="116.1" y="101.9">S1</text>
<text x="145" y="101.6">20K</text>
<text x="170.4" y="98.3">Original</text>
<text x="170.4" y="101.1">Level</text>
<text x="184.7" y="96.8">R22</text>
<text x="196.3" y="96.5">R23</text>
<text x="214.6" y="101.9">10</text>
<text x="218.7" y="96.3">TL074</text>
<text x="232.4" y="96.8">8</text>
<text x="4.3" y="104.9">+5V</text>
<text x="26.2" y="103.1">C22</text>
<text x="26.2" y="106.2">220uF</text>
<text x="80.5" y="103.9">2</text>
<text x="88.6" y="106.9">11</text>
<text x="103.4" y="102.9">Mic</text>
<text x="131.8" y="102.6">1uF</text>
<text x="170.4" y="103.9">Adjust</text>
<text x="184.7" y="103.9">100K</text>
<text x="195.6" y="103.6">100K</text>
<text x="243.1" y="104.9">B</text>
<text x="8.4" y="111">X7</text>
<text x="34.8" y="111">X8</text>
<text x="57.1" y="113.8">R24</text>
<text x="75.4" y="113.8">R25</text>
<text x="111.5" y="112">+5V</text>
<text x="130.8" y="109">X9</text>
<text x="141.5" y="113.5">5</text>
<text x="175" y="113.8">R30</text>
<text x="194.8" y="113.8">R31</text>
<text x="219.2" y="113.8">R26</text>
<text x="232.9" y="113.3">C24</text>
<text x="1.8" y="116.1">-12V</text>
<text x="40.4" y="115.1">-5V</text>
<text x="90.2" y="114">-12V</text>
<text x="129.3" y="115.6">VR2</text>
<text x="145.5" y="119.1">U4-B</text>
<text x="158.2" y="118.6">7</text>
<text x="9.9" y="121.4">R27</text>
<text x="30.7" y="120.1">Z2</text>
<text x="57.9" y="120.9">1K</text>
<text x="74.7" y="120.9">100K</text>
<text x="86.6" y="122.4">C25</text>
<text x="104.4" y="122.2">Echo</text>
<text x="104.4" y="125">Level</text>
<text x="116.6" y="121.7">R28</text>
<text x="129.8" y="121.9">R29</text>
<text x="141.5" y="123.7">6</text>
<text x="145" y="122.2">TL074</text>
<text x="175" y="120.9">15K</text>
<text x="194.8" y="120.9">20K</text>
<text x="207.5" y="122.7">5</text>
<text x="218.4" y="120.9">100K</text>
<text x="232.9" y="121.9">1uF</text>
<text x="10.7" y="128.5">1K</text>
<text x="26.7" y="130.3">1N5231B</text>
<text x="48.5" y="129.3">Mic</text>
<text x="60.2" y="131.8">J2</text>
<text x="75.4" y="131.1">C27</text>
<text x="85.9" y="131.1">22pF</text>
<text x="104.4" y="127.8">Adjust</text>
<text x="116.1" y="130.3">100K</text>
<text x="129" y="129">100K</text>
<text x="153.2" y="129">R34</text>
<text x="177" y="128.3">k</text>
<text x="183.1" y="128.3">a</text>
<text x="211.1" y="131.3">U3-B</text>
<text x="211.1" y="128.3">TL074</text>
<text x="224.3" y="127.8">7</text>
<text x="10.4" y="137.9">C26</text>
<text x="48.5" y="132.1">Buffer</text>
<text x="48.5" y="134.9">Out</text>
<text x="129.8" y="134.6">R33</text>
<text x="153.2" y="136.1">43K</text>
<text x="179.1" y="133.9">D1</text>
<text x="207.5" y="132.8">6</text>
<text x="219.7" y="136.7">R35</text>
<text x="233.4" y="136.1">C28</text>
<text x="239.5" y="132.3">Output</text>
<text x="248.2" y="136.4">X10</text>
<text x="10.4" y="141">220uF</text>
<text x="26.2" y="138.7">R32</text>
<text x="74.7" y="139.7">10uF</text>
<text x="112" y="140">-5V</text>
<text x="119.6" y="138.4">X11</text>
<text x="129" y="141.7">100K</text>
<text x="156.7" y="142">+12V</text>
<text x="178.1" y="141">11 -12V</text>
<text x="194.3" y="141.5">e</text>
<text x="197.9" y="142">Q3</text>
<text x="218.9" y="143.8">470K</text>
<text x="247.6" y="143">J3</text>
<text x="26.2" y="145.8">15K</text>
<text x="48.5" y="145.5">k</text>
<text x="54.6" y="145.5">a</text>
<text x="89.7" y="147.8">R36</text>
<text x="119.6" y="145.5">Echo Level CV Input</text>
<text x="169.9" y="144">2</text>
<text x="173" y="149.1">U4-A</text>
<text x="173" y="146.1">TL074</text>
<text x="186.7" y="149.1">1</text>
<text x="189.7" y="146.1">b</text>
<text x="212.1" y="144.3">C31</text>
<text x="232.7" y="144.8">10uF</text>
<text x="39.9" y="155.2">13</text>
<text x="50.5" y="151.1">D2</text>
<text x="65.8" y="152.1">e</text>
<text x="88.9" y="154.9">200K</text>
<text x="119.1" y="154.7">+12V</text>
<text x="169.9" y="154.2">3</text>
<text x="178.6" y="154.2">4</text>
<text x="184.1" y="153.7">2N3906 c</text>
<text x="211.3" y="152.9">22pF</text>
<text x="234.4" y="151.4">R37</text>
<text x="4.3" y="158.2">VR2</text>
<text x="15.5" y="160.3">10</text>
<text x="20.6" y="161.8">U4-C</text>
<text x="32.8" y="161.3">8</text>
<text x="39.9" y="161.3">12</text>
<text x="44.5" y="159.8">TL074</text>
<text x="45" y="156.7">U4-D</text>
<text x="56.1" y="156.2">14</text>
<text x="61.2" y="156.7">b</text>
<text x="162.3" y="160.5">R42</text>
<text x="208" y="158.8">+12V</text>
<text x="234.4" y="158.5">18K</text>
<text x="16.5" y="166.9">9</text>
<text x="20.1" y="164.8">TL074</text>
<text x="54.6" y="166.4">2N3906</text>
<text x="59.2" y="163.3">Q4</text>
<text x="65.8" y="164.3">c</text>
<text x="82.6" y="167.6">R39</text>
<text x="91.2" y="167.9">2</text>
<text x="91.2" y="162.8">3</text>
<text x="109" y="163.8">1</text>
<text x="115.1" y="167.9">5</text>
<text x="123.2" y="164.3">11</text>
<text x="132.8" y="165.4">8</text>
<text x="142.5" y="163.1">R40</text>
<text x="161.5" y="167.6">200K</text>
<text x="175.5" y="167.6">R41</text>
<text x="183.1" y="162.8">14</text>
<text x="183.6" y="167.9">15</text>
<text x="200.9" y="164.3">16</text>
<text x="207.5" y="167.4">12</text>
<text x="216.2" y="164.3">11</text>
<text x="225.8" y="165.4">9</text>
<text x="240.5" y="163.1">R43</text>
<text x="1.8" y="172.5">Echo</text>
<text x="27.7" y="169.7">R38</text>
<text x="47.5" y="171.5">Repeat</text>
<text x="82.6" y="170.7">1K</text>
<text x="95.8" y="169.4">U5-A</text>
<text x="105.9" y="174">LM13700</text>
<text x="142" y="170.2">4.7K</text>
<text x="175.5" y="170.7">1K</text>
<text x="188.7" y="169.4">U5-B</text>
<text x="198.9" y="174">LM13700</text>
<text x="240" y="170.2">4.7K</text>
<text x="1.8" y="175.3">Repeat</text>
<text x="1.8" y="178.1">CV Input</text>
<text x="27.7" y="176.8">43K</text>
<text x="47.5" y="174.2">Adjust</text>
<text x="66.3" y="176.5">X12</text>
<text x="91.2" y="176">4</text>
<text x="101.3" y="176">6</text>
<text x="127.8" y="174.5">7</text>
<text x="135.4" y="175">A</text>
<text x="149.6" y="177.5">-12V</text>
<text x="183.6" y="176">13</text>
<text x="220.7" y="174.5">10</text>
<text x="231.9" y="175.5">B</text>
<text x="249.2" y="177.5">-12V</text>
<text x="2.3" y="184.7">X13</text>
<text x="13" y="180.8">R44</text>
<text x="31.7" y="180.8">R45</text>
<text x="53.6" y="183.1">R46</text>
<text x="65.3" y="183.1">100K</text>
<text x="85.1" y="180.1">Pin 2 is</text>
<text x="85.1" y="182.9">not used</text>
<text x="97.8" y="184.7">-12V</text>
<text x="114" y="180.8">R47</text>
<text x="129.8" y="180.8">R48</text>
<text x="138.4" y="182.1">+12V</text>
<text x="157.2" y="180.3">C29</text>
<text x="180.6" y="180.3">C30</text>
<text x="191.3" y="180.1">Pin 15 is</text>
<text x="191.3" y="182.9">not used</text>
<text x="210.1" y="180.8">R49</text>
<text x="225.8" y="180.8">R50</text>
<text x="234.4" y="182.1">+12V</text>
<text x="12.2" y="188">100K</text>
<text x="31" y="188">100K</text>
<text x="46" y="187.2">+5V</text>
<text x="74.4" y="187.2">-5V</text>
<text x="114" y="188">47K</text>
<text x="129" y="188">470K</text>
<text x="147.6" y="187.7">-12V</text>
<text x="157" y="189">.1uF</text>
<text x="170.9" y="187.7">-12V</text>
<text x="180.3" y="189">.1uF</text>
<text x="210.1" y="188">47K</text>
<text x="225" y="188">470K</text>
</g>
</svg>
